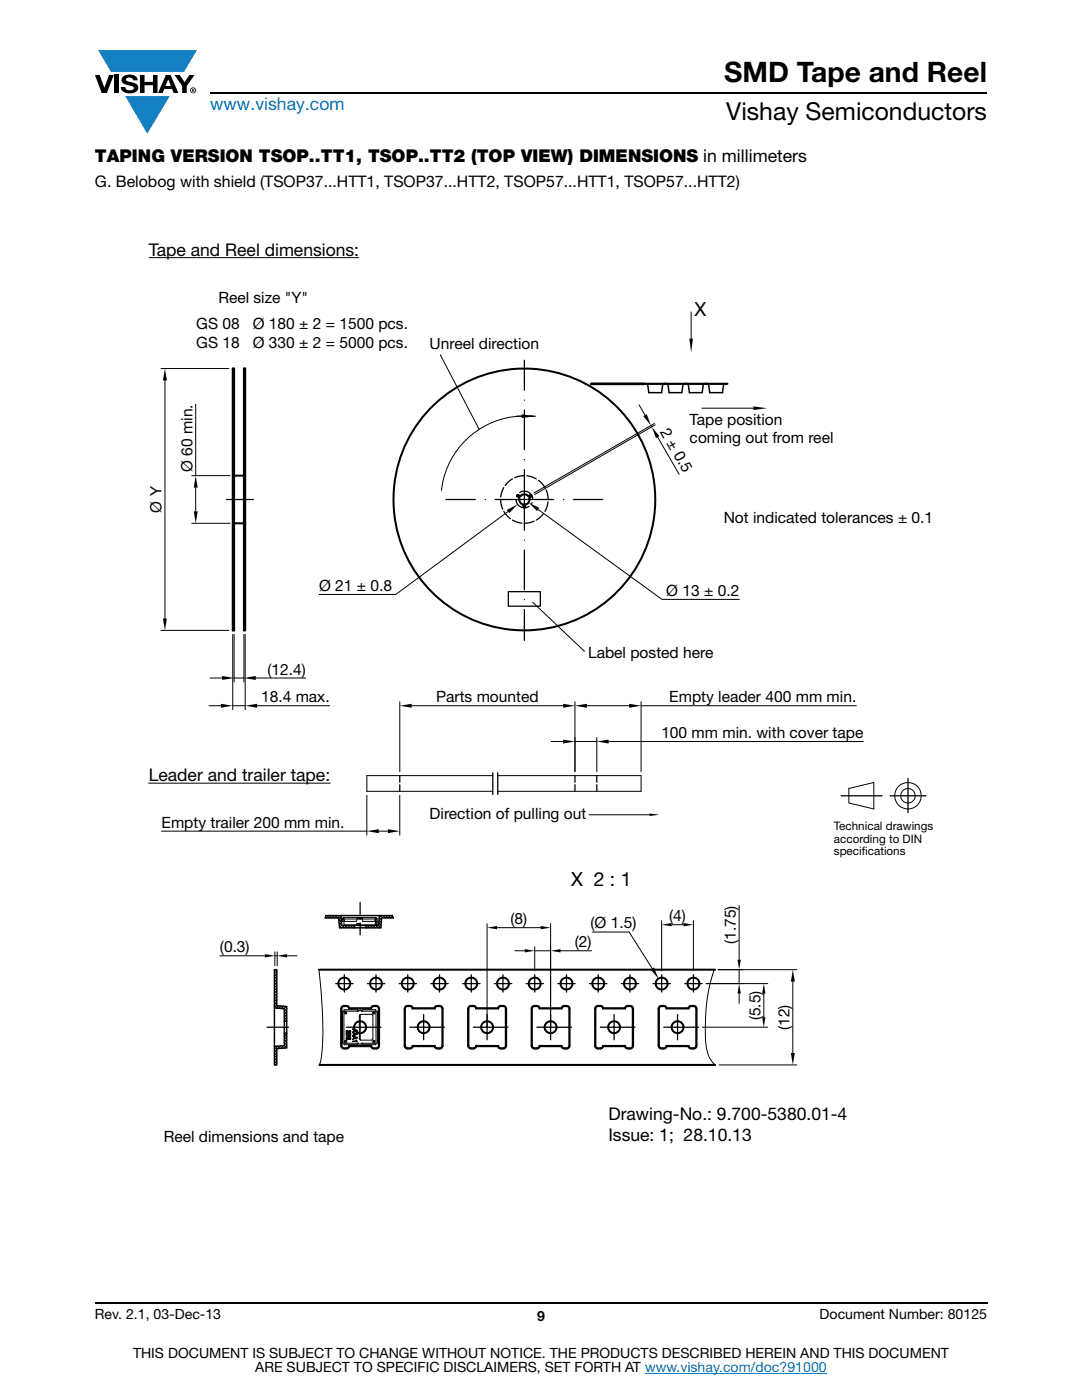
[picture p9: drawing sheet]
<svg xmlns="http://www.w3.org/2000/svg" width="216mm" height="279mm" viewBox="0 0 216 279" stroke-linecap="round" stroke-linejoin="round" font-family="sans-serif">
<g fill="#147fc3">
<path d="M19.6 10h19.7l-2.6 4.3h-1.1h-13.5z"/>
<path d="M25 19.2h8.9l-4.5 7.5z"/>
</g>
<g fill="#000">
<path d="M18.9 15h1l.9 2.5 1-2.5h.9l-1.4 3.6h-1zM22.9 15h.9v3.6h-.9zM24.6 15.3a2.1 2.1 0 0 1 2.8 .3l.1 .4h-.9a.79 .79 0 0 0-.7-.5 .79 .79 0 0 0-.8 .4l.3 .3 1 .2a1.08 1.08 0 0 1 1.2 1 1.08 1.08 0 0 1-1.1 1.2 1.73 1.73 0 0 1-2.4-1.2h.9a.96 .96 0 0 0 .8 .6 .96 .96 0 0 0 .9-.4 1.31 1.31 0 0 0-1.2-.6 1.03 1.03 0 0 1-1.1-.6 1.03 1.03 0 0 1 .2-1.1zM27.9 15h.9v1.3h1.7v-1.3h.9v3.6h-.9v-1.6h-1.7v1.6h-.9zM34.8 15h1.1l.9 1.4 1-1.4h1l-1.5 2.2v1.4h-.9v-1.4z"/>
<path d="M33.6 15.9l.5 1.3h-1.1zM33.1 15l-1.6 3.6h1l.3-.8h1.5l.3 .8h1l-1.6-3.6z"/>
<path d="M38.4 17.8h.2v.2h-.2zM38.3 17.7v.7h.1v-.3l.4 .3-.2-.3 .2-.2-.1-.2z"/>
<path d="M38.1 18a.46 .46 0 0 1 .9 0 .46 .46 0 0 1-.9 0zM37.9 18a.6 .6 0 0 0 1.2 0 .6 .6 0 0 0-1.2 0z"/>
</g>
<path d="M42 18.6h155M18.9 260h178.1" fill="none" stroke="#000" stroke-width=".36"/>
<path d="M128.7 274h36.3" fill="none" stroke="#007ec4" stroke-width=".2"/>
<path d="M29.7 48.2h156.5v180.4h-156.5z" fill="#fff"/>
<g fill="none" stroke="#000" stroke-width=".2">
<path d="M29.7 51.4h42zM32.1 73.6h13.6M32.9 75.9v47.5M87.9 70.8l7.7 14.9M137.9 62.3v5.3M38.3 94.9h7.6M39.1 80.7v14.2M39.1 97.3v4.8M103.1 83.1h3.7M103.5 83.1a16.7 16.7 0 0 0-15.4 14.8M127.5 80.8l1.2 2.1M129.9 84.9l.1 .3"/>
<path d="M130.6 84.5l-24.1 13.9M130.7 84.8l-24 13.9M131.2 87.2l4.3 7.5M140 81.5h10.3M38.3 104.4h7.6M101.4 102.1l-22.4 16.5h-15.3M107.4 101.7l24.7 17.9h15.4M32.1 125.8h13.6M42 135.3h2.3M46.4 126.6v15M46.7 126.6v9.5M46.7 135.3h2"/>
<path d="M48.7 126.6v9.5M48.9 126.6v15M51 135.3h10M106.3 120.2l10.3 9.8M29.7 156.3h36.2zM41.7 140.8h2.4M46.4 140.8h2.5M51.3 140.8h14.5M73.2 158.7v8M79.8 158.7v8M79.8 140.1v13.9M82.2 140.8h30.2"/>
<path d="M98.3 154.8h-25.1v3.1h25.1M99.3 154.8h28.6v3.1h-28.6M110 148h2.4M114.7 140.1v13.9M114.7 148h4.4M117.1 140.8h8.4M119.1 147.2v6.8M121.4 148h50.9M127.9 140.8h43M127.9 140.1v13.9M169.4 157.4l5-1.2v5.2l-5-1.1zM32.2 165.9h41"/>
<path d="M75.6 165.9h1.8M117.5 162.6h12.1M43.9 190.8h8.9M54.8 190v2.7M54.8 190.8h.5M55.3 190v2.7M57.3 190.8h2M63.6 193.5a76.2 76.2 0 0 1 .4 18.2l-.3 .8M65 182.7l-.1 .5M68.3 183.4h.2v.5h-.2zM68.6 183.1l.2 .8h2.3l.2-.5 3.6-.1M68.6 183.3l-.1 .1"/>
<path d="M68.6 183.5v1.1h3.2v-.3M71.3 183.1v.2M71.3 183.3h.9M71.3 183.3l-2.7 .1M71.5 183.1v.2M71.8 184.3h-.6v.3M72 183.1v.2M72.2 183.1v.2M72.2 183.3l.2 .6h2.4l.1-.5M74.9 183.5v1.1h-3.1v-.3M74.9 183.1v.2M74.9 183.3l.1 .1"/>
<path d="M75 183.4v1.2h.2v-1.2M75 183.9h.2M75 183.4h.2M75.1 184h.1M75.1 184.5h.1M75.2 183.4l-.2-.3h-6.4l-.3 .3M78.3 182.7l.2 .5M97.2 184.3v20.6M99.2 185.1h8.7M102.7 189.7h2M106.7 189.7h3.2M106.7 189v4.8"/>
<path d="M109.9 184.3v20.6M111.8 189.7h6.2M118.2 186h7.3l4.6 7.3M132 183.7v10.1M134 184.5h2.4M138.4 183.7v10.1M140.9 196.3h12.3M142.5 193.5a36.5 36.5 0 0 0-1.4 16.3 5.1 5.1 0 0 0 1.6 2.7M143.3 193.5h15.7M147.5 180.7v10.8M147.5 193.5v2.8M147.5 198.3v2"/>
<path d="M152.4 198.3v4.7M158.2 195.9v14.3M68.3 208.2h.1M68.4 208.2h.3v.3h2.6M68.6 201.9v6.1M68.7 201.8h2.6M68.8 208.2h2.4M69.1 206.1l.6 .3 .2-.1v.1h-.3l-.4-.2v.3h-.1zM69.1 206.9h.4l.1-.3v.3l.4 .1zM69.1 206.6h.9h-.4l-.1 .3v-.3zM69.1 207.2l.1 .2 .3-.1v.1h-.4zM69.1 205.7l.2 .2 .2-.1v.2a.24 .24 0 0 1-.3 0 .24 .24 0 0 1-.1-.3z"/>
<path d="M69.1 207.1h.8l.1 .2-.1 .1v-.2h-.2l-.2 .2v-.2l-.4 .1zM69.1 205.7h.2l-.2 .1zM69.5 205.8v.2zM69.6 205.8l.2 .1 .1-.2 .1 .2-.3 .1zM69.6 207.3h.3v.1h-.3zM69.7 206.1l.3 .1-.1 .2zM69.8 205.7h.1v.1zM70.4 205.3l.9 .4-.6-.2-.1 .3v-.3zM70.4 205.9l.2-.1 .1-.3v.3l.6-.1-.9 .3zM70.4 206l.9 .4-.6-.1-.1 .2v-.3zM70.4 206.6l.2-.1 .1-.2v.2l.6-.1-.9 .3zM70.4 206.7l.9 .3v.1l-.6-.1-.1 .2v-.3z"/>
<path d="M70.4 207.3l.2-.1 .1-.2v.2l.6-.1-.9 .3zM70.4 207.8h.7v-.2l.2 .3h-.9zM71 207.6l.1 .2zM71.3 201.5h-2.6v.3h-.4v6.4M71.3 201.5h.1M71.4 208.5h-.1M71.4 208.5v-.3h.2v.2h.5v-.2h.2v.3h2.7M71.8 202.5l2.3-.1 .3 .2v4.7l-.2 .2-2.2 .1-.3-.2zM72.4 201.8h2.5M72.4 208.2h2.4M75 201.5h-2.7v.3h-.2v-.2h-.5v.2h-.2v-.3M75 201.5h.1"/>
<path d="M75 208.5h.1M75 201.5v.3h.3v6.4h-.3v.3M75 201.9v6.1M140.2 205h13M143.5 212.5h15.5"/>
<circle cx="181.2" cy="158.8" r="2.64"/>
<circle cx="181.2" cy="158.8" r="1.45"/>
<circle cx="69" cy="202.2" r=".23"/>
<circle cx="69" cy="207.9" r=".23"/>
<circle cx="69" cy="202.1" r=".16"/>
<circle cx="69" cy="207.8" r=".16"/>
<circle cx="74.6" cy="202.1" r=".16"/>
<circle cx="74.6" cy="207.8" r=".16"/>
<circle cx="74.6" cy="202.1" r=".24"/>
<circle cx="74.6" cy="207.8" r=".24"/>
</g>
<g fill="#000">
<path d="M32.9 73.6l.4 2.3h-.8zM137.5 67.6h.8l-.4 2.8zM39.1 94.9l.4 2.4h-.8zM104.1 82.7l2.7 .4-2.7 .3zM105.8 82.9l1 .2-1 .1zM128.4 83.1l.6-.4 .9 2.2zM130.1 85.2l1.5 1.8-.7 .4zM150.3 81.1l2.8 .4-2.8 .3zM38.7 102.1h.8l-.4 2.3zM101.1 101.8l2.2-1.1-1.7 1.7zM105.5 100.3l2.1 1.1-.5 .6zM32.5 123.4h.8l-.4 2.4z"/>
<path d="M44.3 134.9l2.4 .4-2.4 .4zM48.7 135.3l2.3-.4v.8zM44.1 140.5l2.3 .3-2.3 .4zM48.9 140.8l2.4-.3v.7zM79.8 140.8l2.4-.3v.7zM112.4 140.5l2.3 .3-2.3 .4zM112.4 147.6l2.3 .4-2.3 .4zM114.7 140.8l2.4-.3v.7zM119.1 148l2.3-.4v.8zM125.5 140.5l2.4 .3-2.4 .4zM73.2 165.9l2.4-.4v.8zM77.4 165.5l2.4 .4-2.4 .4z"/>
<path d="M129.6 162.3l2 .3-2 .3zM52.8 190.4l2 .4-2 .3zM55.3 190.8l2-.4v.7zM97.2 185.1l2-.3v.7zM104.7 189.4l2 .3-2 .4zM107.9 184.8l2 .3-2 .4zM109.9 189.7l1.9-.3v.7zM129.8 193.5l.7-.4 .9 2.2zM132 184.5l2-.3v.7zM136.4 184.2l2 .3-2 .4zM147.5 196.3l.3 2h-.6zM147.2 191.5h.6l-.3 2z"/>
<path d="M152.4 196.3l.3 2h-.6zM158.2 193.5l.4 2.4h-.8zM152.1 203h.6l-.3 2zM157.8 210.1h.8l-.4 2.4z"/>
<path d="M69.1 205.7h.2l-.2 .1z" fill-rule="evenodd"/>
<path d="M69.1 205.7l.2 .2 .2-.1v.2a.24 .24 0 0 1-.3 0 .24 .24 0 0 1-.1-.3z" fill-rule="evenodd"/>
<path d="M69.1 207.2l.1 .2 .3-.1v.1h-.4z" fill-rule="evenodd"/>
<path d="M69.5 205.8v.2z" fill-rule="evenodd"/>
<path d="M69.1 206.1l.6 .3 .2-.1v.1h-.3l-.4-.2v.3h-.1z" fill-rule="evenodd"/>
<path d="M69.8 205.7h.1v.1z" fill-rule="evenodd"/>
<path d="M69.6 207.3h.3v.1h-.3z" fill-rule="evenodd"/>
<path d="M69.6 205.8l.2 .1 .1-.2 .1 .2-.3 .1z" fill-rule="evenodd"/>
<path d="M69.7 206.1l.3 .1-.1 .2z" fill-rule="evenodd"/>
<path d="M69.1 206.9h.4l.1-.3v.3l.4 .1z" fill-rule="evenodd"/>
<path d="M69.1 206.6h.9h-.4l-.1 .3v-.3z" fill-rule="evenodd"/>
<path d="M69.1 207.1h.8l.1 .2-.1 .1v-.2h-.2l-.2 .2v-.2l-.4 .1z" fill-rule="evenodd"/>
<path d="M71 207.6l.1 .2z" fill-rule="evenodd"/>
<path d="M70.4 205.3l.9 .4-.6-.2-.1 .3v-.3z" fill-rule="evenodd"/>
<path d="M70.4 205.9l.2-.1 .1-.3v.3l.6-.1-.9 .3z" fill-rule="evenodd"/>
<path d="M70.4 206l.9 .4-.6-.1-.1 .2v-.3z" fill-rule="evenodd"/>
<path d="M70.4 206.6l.2-.1 .1-.2v.2l.6-.1-.9 .3z" fill-rule="evenodd"/>
<path d="M70.4 206.7l.9 .3v.1l-.6-.1-.1 .2v-.3z" fill-rule="evenodd"/>
<path d="M70.4 207.3l.2-.1 .1-.2v.2l.6-.1-.9 .3z" fill-rule="evenodd"/>
<path d="M70.4 207.8h.7v-.2l.2 .3h-.9z" fill-rule="evenodd"/>
</g>
<g fill="none" stroke="#000" stroke-width=".25">
<path d="M104.6 71.9v6M104.6 79.9h.1M45.2 99.7h5.4M89 99.7h5.8M96.8 99.7h.1M99.9 99.7l.1 1.1 .3 .8M100.5 97.3l-.3 .7-.3 1.2M102.3 95.6l-.8 .5-.7 .8M103 99.7a1.66 1.66 0 0 0 2.6 1.3M103.2 98.8l-.1 .2M103.7 98.3a1.66 1.66 0 0 1 2.6 1.4M104.6 81.8v7.9"/>
<path d="M104.6 93.7v12.1M104.6 91.7h.1M104.6 94.9l-1.1 .2-.8 .2M105.1 95l.7 .1 1.2 .5M107.4 95.8l.8 .7 .5 .8M109 97.8l.2 .7 .2 1.2M110.5 99.7h-11.7M112.4 99.7h.1M114.4 99.7h5.9M100.5 102.1l.6 .7 .8 .7M101.4 118.1h6.4v2.9h-6.4zM102.3 103.8l1.8 .6"/>
<path d="M104.6 109.8v7.9M104.6 107.8h.1M104.6 119.7h.1M106.2 100.3l-.2 .3M106.6 104l-.8 .3-1.2 .1M108.5 102.5l-.7 .7-.8 .6M109.3 100.2l-.2 1.2-.4 .7M104.6 121.6v6.2M79.8 154.8v1.3M79.8 156.6v1.3M98.3 154.2v4.3M99.3 154.2v4.3"/>
<path d="M114.7 154.8v1.3M114.7 156.6v1.3M119.1 154.8v1.3M119.1 156.6v1.3M167.8 158.8h8.2M177.6 158.8h7.2M181.2 155.3v6.9M55 193.5l-.2 .2M55.2 200l-.4 .4M55.2 199.4l-.4 .5M55.2 198.8l-.4 .5M55.2 198.3l-.4 .5"/>
<path d="M55.2 197.7l-.4 .5M55.2 197.2l-.4 .4M55.2 196.6l-.4 .5M55.2 196l-.4 .5M55.2 195.5l-.4 .5M55.2 194.9l-.4 .5M55.2 194.4l-.4 .4M55.2 193.8l-.4 .5M64.9 183l.2 .2M65.2 182.7l.4 .5M65.7 182.7l.5 .5M66.3 182.7l.5 .5"/>
<path d="M66.8 182.7l.5 .5M67 196.3h3.4M67.4 182.7l.7 .7M67.6 183.5l.5 .5M67.7 184.1l.5 .5M67.7 184.7l.5 .5M68 182.7v.1M68.3 184.7l.4 .5M68.7 194.5v3.5M68.8 184.7l.5 .5M69.4 184.7l.5 .5M69.9 184.7l.5 .5"/>
<path d="M70.5 184.7l.2 .2M71.9 180.1v2.4M71.9 183.2v.3M71.9 184.2v2.4M73 185l.2 .2M73.3 184.7l.5 .5M73.3 196.3h3.5M73.9 184.7l.4 .5M74.4 184.7l.5 .5M75 184.7l.5 .5M75 194.5v3.5M75.5 184.7l.5 .4"/>
<path d="M75.6 184.2l.4 .4M75.6 183.7l.5 .4M75.7 183.1l.4 .5M75.8 182.7l.5 .5M76.4 182.7l.4 .5M76.9 182.7l.5 .5M77.5 182.7l.5 .5M78 182.7l.5 .5M79.6 196.3h3.5M81.4 194.5v3.5M86 196.3h3.4M87.7 194.5v3.5"/>
<path d="M92.3 196.3h3.5M94 194.5v3.5M98.6 196.3h3.5M100.4 194.5v3.5M105 196.3h3.4M106.7 194.5v3.5M111.3 196.3h3.5M113 194.5v3.5M117.6 196.3h3.5M119.4 194.5v3.5M124 196.3h3.5M125.7 194.5v3.5"/>
<path d="M130.3 196.3h3.5M132 194.5v3.5M136.6 196.3h3.5M138.4 194.5v3.5M53.3 205h4.3M55.2 200.5l-.4 .5M55.2 212.3l-.2 .2M55.2 211.7l-.4 .5M55.2 211.2l-.4 .4M55.2 210.6l-.4 .5M55.2 210l-.4 .5M55.2 209.5l-.4 .4"/>
<path d="M55.4 208.8l-.6 .6M55.6 200.7l-.5 .5M56 208.7l-.6 .6M56.1 200.8l-.5 .4M56.6 208.7l-.6 .5M56.6 200.8l-.5 .5M56.8 206.2l-.1 .1M57.1 200.9l-.4 .4M57.2 208.6l-.5 .6M57.2 208.1l-.5 .4M57.2 207.5l-.5 .5M57.2 206.9l-.5 .5"/>
<path d="M57.2 206.4l-.5 .5M57.2 203.6l-.2 .2M57.2 203l-.5 .5M57.2 202.5l-.5 .4M57.2 201.9l-.5 .5M57.2 201.3l-.5 .5M71.9 202.5v2.5h-2.8M76 205h-4.1v2.5M84.5 202.5v2.5h-2.7M88.7 205h-4.2v2.5M97.2 202.5v2.5h-2.7M101.4 205h-4.2v2.5"/>
<path d="M109.9 202.5v2.5h-2.8M114 205h-4.1v2.5M122.5 202.5v2.5h-2.7M126.7 205h-4.2v2.5M135.2 202.5v2.5h-2.8M139.4 205h-4.2v2.5"/>
</g>
<g fill="none" stroke="#000" stroke-width=".4">
<path d="M46.4 73.6h.3v52.2h-.3zM48.7 73.6h.2v52.2h-.2zM117.9 76.7h10.6M117.9 76.5h10.6M46.7 94.9h2M103.2 98.8h.1l.5 .2a1.3 1.3 0 0 1 1.7 0l.4-.2h.2v.2l-.4 .3a1.48 1.48 0 0 1-.9 1.5v.5h-.2l-.1-.1v-.4a1.5 1.5 0 0 1-.9-1.5l-.4-.3zM46.7 104.4h2M63.6 193.5h79.1M63.7 212.5h79"/>
<circle cx="104.6" cy="99.7" r="26.1"/>
<circle cx="68.7" cy="196.3" r="1.19"/>
<circle cx="75" cy="196.3" r="1.19"/>
<circle cx="81.4" cy="196.3" r="1.19"/>
<circle cx="87.7" cy="196.3" r="1.19"/>
<circle cx="94" cy="196.3" r="1.19"/>
<circle cx="100.4" cy="196.3" r="1.19"/>
<circle cx="106.7" cy="196.3" r="1.19"/>
<circle cx="113" cy="196.3" r="1.19"/>
<circle cx="119.4" cy="196.3" r="1.19"/>
<circle cx="125.7" cy="196.3" r="1.19"/>
<circle cx="132" cy="196.3" r="1.19"/>
<circle cx="138.4" cy="196.3" r="1.19"/>
<circle cx="71.9" cy="205" r="1.18"/>
<circle cx="84.5" cy="205" r="1.19"/>
<circle cx="97.2" cy="205" r="1.18"/>
<circle cx="109.9" cy="205" r="1.19"/>
<circle cx="122.5" cy="205" r="1.19"/>
<circle cx="135.2" cy="205" r="1.19"/>
</g>
<g fill="none" stroke="#000" stroke-width=".3">
<path d="M128.5 76.5h16.7M128.5 76.7h16.7M129.2 76.7l.3 1.7h2.5l.2-1.7M133.3 76.7l.2 1.7h2.6l.2-1.7M137.3 76.7l.3 1.7h2.5l.2-1.7M141.4 76.7l.2 1.7h2.6l.2-1.7M54.8 193.5h.4v7.2l2 .2v8.2l-2 .2v3.2h-.4zM64.9 183.2h2.7l.2 2h8.2l.2-2h2.3M65 182.7h13.3M68 182.7l.2 2h7.3l.2-2M70.7 184.7v.5M73 184.7v.5"/>
<path d="M54.8 201.2l1.9 .1v7.4l-1.9 .1M56.7 203.8h.5M56.7 206.2h.5M68.3 200.8l.4-.1a.85 .85 0 0 1 1 .5h4.3a.92 .92 0 0 1 .9-.5 .92 .92 0 0 1 .8 .6v7.4a.92 .92 0 0 1-.8 .6 .92 .92 0 0 1-.9-.5h-4.3a.94 .94 0 0 1-.9 .5 .94 .94 0 0 1-.8-.6v-7.4zM68.3 201l.4-.2 .6 .1 .3 .4h4.5l.3-.4 .7-.1 .3 .2 .1 .3v7.4l-.1 .3-.3 .2-.7-.1-.3-.4h-4.5l-.3 .4-1-.1-.1-.3v-7.4zM80.8 200.9a1.04 1.04 0 0 1 1.6 .3h4.2a.94 .94 0 0 1 1-.5 .94 .94 0 0 1 .8 .6v7.4a.94 .94 0 0 1-.8 .6 .94 .94 0 0 1-1-.5h-4.2a.94 .94 0 0 1-.9 .5 .94 .94 0 0 1-.8-.6v-7.4zM81 201l.3-.2 .7 .1 .3 .4h4.5l.3-.4 .6-.1 .4 .2 .1 .3v7.4l-.1 .3-1 .1-.3-.4h-4.5l-.3 .4-1-.1-.2-.3v-7.4zM93.5 200.9a1.02 1.02 0 0 1 1.6 .3h4.2a.94 .94 0 0 1 .9-.5 .94 .94 0 0 1 .8 .6v7.4a.94 .94 0 0 1-.8 .6 .94 .94 0 0 1-.9-.5h-4.2a.94 .94 0 0 1-.9 .5 .94 .94 0 0 1-.8-.6v-7.4zM93.7 201l.3-.2 .6 .1 .3 .4h4.6l.3-.4 .6-.1 .3 .2 .2 .3v7.4l-.2 .3-.9 .1-.3-.4h-4.6l-.3 .4-.9-.1-.2-.3v-7.4zM106.1 200.9a1.04 1.04 0 0 1 1.7 .3h4.2a.94 .94 0 0 1 .9-.5 .94 .94 0 0 1 .8 .6v7.4a.94 .94 0 0 1-.8 .6 .94 .94 0 0 1-.9-.5h-4.2a.94 .94 0 0 1-1 .5 .94 .94 0 0 1-.8-.6v-7.4zM106.3 201l.4-.2 .6 .1 .3 .4h4.5l.3-.4 .7-.1 .3 .2 .2 .3v7.4l-.2 .3-1 .1-.3-.4h-4.5l-.3 .4-1-.1-.1-.3v-7.4zM118.8 200.9a1.02 1.02 0 0 1 1.6 .3h4.3a.94 .94 0 0 1 .9-.5 .94 .94 0 0 1 .8 .6v7.4a.94 .94 0 0 1-.8 .6 .94 .94 0 0 1-.9-.5h-4.3a.92 .92 0 0 1-.9 .5 .92 .92 0 0 1-.8-.6v-7.4z"/>
<path d="M119 201l.3-.2 .7 .1 .3 .4h4.5l.3-.4 .6-.1 .4 .2 .1 .3v7.4l-.1 .3-1 .1-.3-.4h-4.5l-.3 .4-.7 .1-.3-.2-.1-.3v-7.4zM131.7 201l.3-.2 .6 .1 .3 .4h4.6l.2-.4 .7-.1 .3 .2 .2 .3v7.4l-.2 .3-1 .1-.2-.4h-4.6l-.3 .4-.9-.1-.2-.3v-7.4zM137.3 201.2h-4.2a.94 .94 0 0 0-.9-.5 .94 .94 0 0 0-.8 .6v7.4a.94 .94 0 0 0 .8 .6 .94 .94 0 0 0 .9-.5h4.2M137.3 201.2a.94 .94 0 0 1 .9-.5 .94 .94 0 0 1 .8 .6v7.4a.94 .94 0 0 1-.8 .6 .94 .94 0 0 1-.9-.5"/>
</g>
<text font-size="5.6" x="144.5" y="16.4">SMD Tape and Reel</text>
<text font-size="4.9" x="144.9" y="24">Vishay Semiconductors</text>
<g font-size="3.9">
<text x="138.6" y="63">X</text>
<text x="113.9" y="176.9">X 2 : 1</text>
</g>
<text font-size="3.5" fill="#007ec4" x="42" y="21.9">www.vishay.com</text>
<g font-size="3.5">
<text x="18.9" y="32.3">TAPING VERSION TSOP..TT1, TSOP..TT2 (TOP VIEW) DIMENSIONS in millimeters</text>
<text x="29.7" y="51.1">Tape and Reel dimensions:</text>
<text x="29.7" y="155.9">Leader and trailer tape:</text>
<text x="121.4" y="223.6">Drawing-No.: 9.700-5380.01-4</text>
<text x="121.4" y="227.8">Issue: 1; 28.10.13</text>
</g>
<text font-size="3.2" x="18.9" y="37.4">G. Belobog with shield (TSOP37...HTT1, TSOP37...HTT2, TSOP57...HTT1, TSOP57...HTT2)</text>
<g font-size="3.1">
<text x="39.1" y="65.7">GS 08</text>
<text x="43.6" y="60.4">Reel size &quot;Y&quot;</text>
<text x="50.4" y="65.7">Ø 180 ± 2 = 1500 pcs.</text>
<text x="39.1" y="69.4">GS 18</text>
<text x="50.4" y="69.4">Ø 330 ± 2 = 5000 pcs.</text>
<text x="85.7" y="69.7">Unreel direction</text>
<text x="131.7" y="86.2" transform="rotate(60 131.7 86.2)">2 ± 0.5</text>
<text x="137.6" y="84.8">Tape position</text>
<text x="137.6" y="88.5">coming out from reel</text>
<text x="38.4" y="94.1" transform="rotate(-90 38.4 94.1)">Ø 60 min.</text>
<text x="32.2" y="102.3" transform="rotate(-90 32.2 102.3)">Ø Y</text>
<text x="144.4" y="104.4">Not indicated tolerances ± 0.1</text>
<text x="63.7" y="118">Ø 21 ± 0.8</text>
<text x="133" y="119">Ø 13 ± 0.2</text>
<text x="117.3" y="131.3">Label posted here</text>
<text x="53.4" y="134.6">(12.4)</text>
<text x="52.1" y="140.2">18.4 max.</text>
<text x="87" y="140.2">Parts mounted</text>
<text x="133.5" y="140.2">Empty leader 400 mm min.</text>
<text x="132" y="147.3">100 mm min. with cover tape</text>
<text x="32.2" y="165.2">Empty trailer 200 mm min.</text>
<text x="85.7" y="163.4">Direction of pulling out</text>
<text x="101.9" y="184.5">(8)</text>
<text x="117.9" y="185.2">(Ø 1.5)</text>
<text x="133.5" y="183.9">(4)</text>
<text x="43.9" y="190.1">(0.3)</text>
<text x="114.7" y="189.1">(2)</text>
<text x="146.8" y="188.4" transform="rotate(-90 146.8 188.4)">(1.75)</text>
<text x="151.7" y="203.6" transform="rotate(-90 151.7 203.6)">(5.5)</text>
<text x="157.5" y="205.6" transform="rotate(-90 157.5 205.6)">(12)</text>
<text x="32.7" y="228">Reel dimensions and tape</text>
</g>
<g font-size="2.8">
<text x="18.9" y="263.3">Rev. 2.1, 03-Dec-13</text>
<text x="107.2" y="263.6">9</text>
<text x="163.6" y="263.3">Document Number: 80125</text>
<text x="26.5" y="271">THIS DOCUMENT IS SUBJECT TO CHANGE WITHOUT NOTICE. THE PRODUCTS DESCRIBED HEREIN AND THIS DOCUMENT</text>
<text x="50.9" y="273.8">ARE SUBJECT TO SPECIFIC DISCLAIMERS, SET FORTH AT www.vishay.com/doc?91000</text>
</g>
<g font-size="2.3">
<text x="166.4" y="165.6">Technical drawings</text>
<text x="166.4" y="168.2">according to DIN</text>
<text x="166.4" y="170.7">specif</text>
<text x="172" y="170.7">ications</text>
</g>
</svg>
